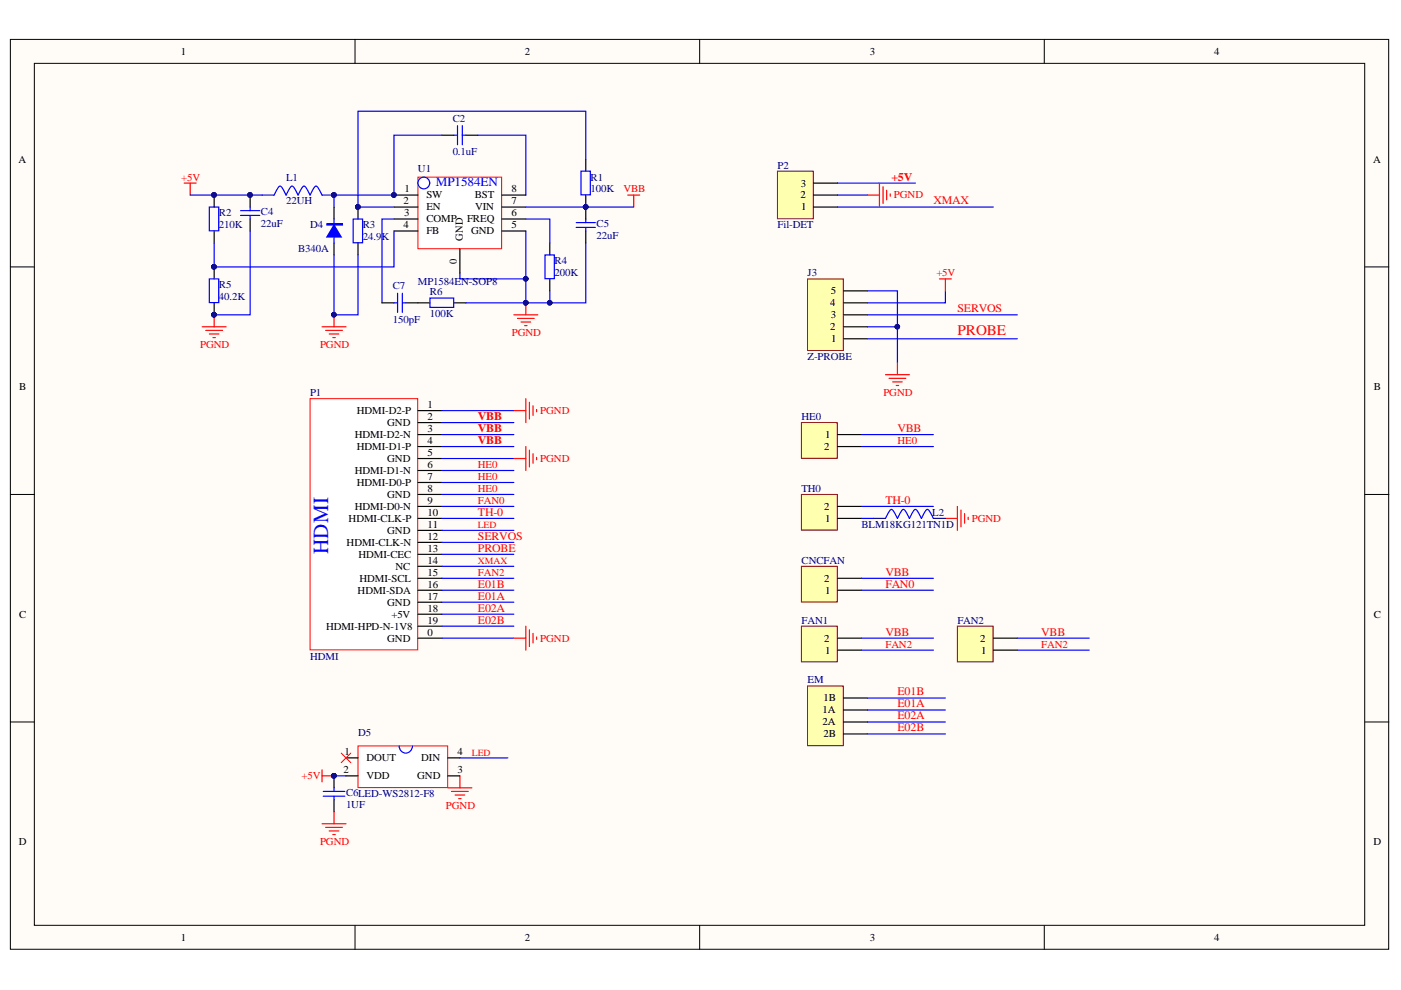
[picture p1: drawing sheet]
<svg xmlns="http://www.w3.org/2000/svg" width="297mm" height="210mm" viewBox="0 0 297 210" stroke-linecap="round" stroke-linejoin="round" font-family="sans-serif">
<g fill="#fffcf8" stroke="#000" stroke-width=".21">
<path d="M2.2 8.4h292.2v192.9h-292.2z"/>
<path d="M7.3 13.4h282v182.8h-282z"/>
</g>
<path d="M75.3 8.4v5M148.3 8.4v5M221.4 8.4v5M2.2 56.6h5.1M289.4 56.6h5.1M2.2 104.8h5.1M289.4 104.8h5.1M2.2 153.1h5.1M289.4 153.1h5.1M75.3 196.2v5.1M148.3 196.2v5.1M221.4 196.2v5.1" fill="none" stroke="#000" stroke-width=".21"/>
<path d="M93.7 28.7h2.5M98.8 28.7h2.5M45.4 41.4v2.5M45.4 49v2.5M70.8 43.9v2.5M70.8 51.5v2.6" fill="none" stroke="#000" stroke-width=".25"/>
<path d="M93.7 28.7h-10.2v12.7h-12.7v2.5M96.2 28.7h.8M97 26.6v4.1M98 26.6v4.1M98 28.7h.8M101.3 28.7h10.2v12.7M44.4 43.9h2v5h-2zM58.1 41.4a3.2 3.2 0 0 1 1.3-1.9l.4 .3 .9 1.6a3.2 3.2 0 0 1 1.3-1.9l.4 .3 .8 1.6a3.2 3.2 0 0 1 1.3-1.9l.4 .3 .8 1.6a3.2 3.2 0 0 1 1.4-1.9l.3 .3 .9 1.6M69.3 47.5h3.3v.2h-3.3zM69.3 47.6h3.3M70.8 46.4v5.1" fill="none" stroke="#00f" stroke-width=".25"/>
<g fill="#000080" stroke="#000080" stroke-width=".21">
<circle cx="45.4" cy="41.3" r=".49"/>
<circle cx="70.8" cy="41.3" r=".49"/>
<circle cx="83.5" cy="41.3" r=".48"/>
</g>
<path d="M55.6 41.4h2.5M68.3 41.4h2.5" fill="none" stroke="#0000bf" stroke-width=".25"/>
<path d="M70.8 47.7l1.5 2.5h-3z" fill="#00f"/>
<g fill="none" stroke="#00f" stroke-width=".25">
<path d="M123.2 36.3h2v5h-2zM124.2 33.7v-10.1h-48.3v20.3h7.6M40.3 41.4h15.3M44.4 59.1h2v5.1h-2zM51 45.7h4.1M51 44.7h4.1M53 49v17.8h-7.6M53 43.9v.8M53 45.7v.7M70.8 47.7l1.5 2.5h-3zM70.8 54.1v12.7h5.1v-12.7M74.9 46.4h2v5.1h-2z"/>
<path d="M83.5 49v7.6h-38.1v-5.1M83.5 46.4h-2.5v17.8M97.5 57.9v1.2h14M111.5 49v15.2h-12.7M111.5 46.4h5.1v5.1M115.6 54.1h1.9v5h-1.9zM83.5 64.2h.8M84.3 62.2v4M85.3 62.2v4M85.3 64.2h.8M91.2 63.2h5v2h-5zM116.6 61.7v2.5h-5.1"/>
</g>
<g fill="none" stroke="#f00" stroke-width=".25">
<path d="M39.1 38.8h2.5M40.3 38.8v2.6M133.1 41.4h2.5M134.4 41.4v2.5M42.9 69.3h5M43.6 70.1h3.6M44.4 70.8h2M45.2 71.6h.5M45.4 66.8v2.5M68.3 69.3h5.1M69 70.1h3.6M69.8 70.8h2"/>
<path d="M70.6 71.6h.5M70.8 66.8v2.5M108.9 66.8h5.1M109.7 67.5h3.6M110.5 68.3h2M111.2 69h.5M111.5 64.2v2.6"/>
</g>
<g fill="#000080" stroke="#000080" stroke-width=".21">
<circle cx="70.8" cy="66.7" r=".49"/>
<circle cx="53" cy="41.3" r=".48"/>
<circle cx="45.4" cy="66.7" r=".49"/>
<circle cx="45.4" cy="41.3" r=".49"/>
<circle cx="45.4" cy="56.6" r=".49"/>
<circle cx="124.2" cy="43.9" r=".48"/>
<circle cx="75.9" cy="43.9" r=".49"/>
<circle cx="111.5" cy="64.2" r=".48"/>
<circle cx="111.5" cy="59.1" r=".48"/>
<circle cx="116.5" cy="64.2" r=".48"/>
</g>
<g fill="none" stroke="#000" stroke-width=".25">
<path d="M124.2 33.7v2.6M45.4 56.6v2.5M53 41.4v2.5M53 46.4v2.6M75.9 43.9v2.5M75.9 51.5v2.6M116.6 51.5v2.6M116.6 59.1v2.6M124.2 41.4v2.5M45.4 64.2v2.6M81 64.2h2.5M86.1 64.2h5.1"/>
<path d="M96.2 64.2h2.6"/>
</g>
<path d="M88.6 37.6h17.8v15.1h-17.8z" fill="#fff" stroke="#f00" stroke-width=".21"/>
<path d="M83.5 41.4h5.1M83.5 43.9h5.1M83.5 46.4h5.1M83.5 49h5.1M97.5 52.8v5.1M106.4 41.4h5.1M106.4 43.9h5.1M106.4 46.4h5.1M106.4 49h5.1M124.2 43.9v2.5M124.2 49v2.5" fill="none" stroke="#000" stroke-width=".25"/>
<g fill="#000080" stroke="#000080" stroke-width=".21">
<circle cx="83.5" cy="41.3" r=".48"/>
<circle cx="124.2" cy="43.9" r=".48"/>
<circle cx="116.5" cy="64.2" r=".48"/>
</g>
<g fill="none" stroke="#00f" stroke-width=".25">
<path d="M111.5 43.9h22.9M122.2 48.2h4M122.2 47.2h4M124.2 51.5v12.7h-7.6M124.2 46.4v.8M124.2 48.2v.8"/>
<circle cx="89.9" cy="38.8" r="1.24"/>
</g>
<path d="M169.9 89.6h7.6v7.6h-7.6z" fill="#ffffb0" stroke="#800000" stroke-width=".21"/>
<path d="M177.6 92.1h5M177.6 94.7h5" fill="none" stroke="#000" stroke-width=".25"/>
<path d="M169.9 104.8h7.6v7.6h-7.6z" fill="#ffffb0" stroke="#800000" stroke-width=".21"/>
<path d="M177.6 109.9h5M177.6 107.4h5" fill="none" stroke="#000" stroke-width=".25"/>
<path d="M169.9 120.1h7.6v7.5h-7.6z" fill="#ffffb0" stroke="#800000" stroke-width=".21"/>
<path d="M177.6 125.1h5M177.6 122.6h5" fill="none" stroke="#000" stroke-width=".25"/>
<path d="M169.9 132.8h7.6v7.5h-7.6z" fill="#ffffb0" stroke="#800000" stroke-width=".21"/>
<path d="M177.6 137.8h5M177.6 135.3h5" fill="none" stroke="#000" stroke-width=".25"/>
<path d="M183.9 69.3h6.4M182.6 92.1h15.3M182.6 94.7h15.3M182.6 107.4h15.3M182.6 109.9h2.6M182.6 122.6h15.3M182.6 125.1h15.3M182.6 135.3h15.3M182.6 137.8h15.3" fill="none" stroke="#00f" stroke-width=".25"/>
<path d="M200.4 109.9h2.6M203 107.4v5.1M203.7 108.1v3.6M204.5 108.9v2M205.3 109.7v.5" fill="none" stroke="#f00" stroke-width=".25"/>
<circle cx="190.2" cy="69.3" r=".48" fill="#000080" stroke="#000080" stroke-width=".21"/>
<path d="M171.2 59.1h7.6v15.2h-7.6z" fill="#ffffb0" stroke="#800000" stroke-width=".21"/>
<path d="M178.8 71.8h5.1M178.8 69.3h5.1M178.8 66.8h5.1M178.8 64.2h5.1M178.8 61.7h5.1" fill="none" stroke="#000" stroke-width=".25"/>
<path d="M177.6 38.8h16.5M177.6 41.4h6.3M177.6 43.9h33M183.9 61.7h6.4v15.2M183.9 66.8h31.8M183.9 71.8h31.8M200.4 61.7v2.5h-16.5M187.7 109.9a3.2 3.2 0 0 1 1.4-1.9l.3 .4 .9 1.5a3.2 3.2 0 0 1 1.3-1.9l.4 .4 .8 1.5a3.2 3.2 0 0 1 1.3-1.9l.4 .4 .9 1.5a3.2 3.2 0 0 1 1.3-1.9l.4 .4 .8 1.5" fill="none" stroke="#00f" stroke-width=".25"/>
<circle cx="190.2" cy="69.3" r=".48" fill="#000080" stroke="#000080" stroke-width=".21"/>
<path d="M186.5 38.8v5.1M187.2 39.6v3.5M183.9 41.4h2.6M188 40.3v2.1M188.7 41.1v.5M199.2 59.1h2.5M200.4 59.1v2.6M187.7 79.4h5.1M190.3 76.9v2.5M188.5 80.2h3.6M189.3 81h2M190 81.7h.5" fill="none" stroke="#f00" stroke-width=".25"/>
<path d="M185.2 109.9h2.5M197.9 109.9h2.5" fill="none" stroke="#0000bf" stroke-width=".25"/>
<path d="M171.2 145.5h7.6v12.6h-7.6z" fill="#ffffb0" stroke="#800000" stroke-width=".21"/>
<path d="M178.8 155.6h5.1M178.8 153.1h5.1M178.8 150.5h5.1M178.8 148h5.1" fill="none" stroke="#000" stroke-width=".25"/>
<path d="M183.9 155.6h16.5M183.9 153.1h16.5M183.9 150.5h16.5M183.9 148h16.5" fill="none" stroke="#00f" stroke-width=".25"/>
<path d="M65.7 84.5h22.9v53.3h-22.9z" fill="#fff" stroke="#f00" stroke-width=".21"/>
<g fill="none" stroke="#000" stroke-width=".25">
<path d="M88.6 87.1h5.1M88.6 89.6h5.1M88.6 92.1h5.1M88.6 94.7h5.1M88.6 97.2h5.1M88.6 99.8h5.1M88.6 102.3h5.1M88.6 104.8h5.1M88.6 107.4h5.1M88.6 109.9h5.1M88.6 112.5h5.1M88.6 115h5.1"/>
<path d="M88.6 117.5h5.1M88.6 120.1h5.1M88.6 122.6h5.1M88.6 125.1h5.1M88.6 127.7h5.1M88.6 130.2h5.1M88.6 132.8h5.1M88.6 135.3h5.1M70.8 164.5v2.5M70.8 169.6v2.5"/>
</g>
<g fill="none" stroke="#00f" stroke-width=".25">
<path d="M93.7 87.1h15.2M93.7 89.6h15.2M93.7 92.1h15.2M93.7 94.7h15.2M93.7 97.2h15.2M93.7 99.8h15.2M93.7 104.8h15.2M93.7 107.4h15.2M93.7 109.9h15.2M93.7 102.3h15.2M93.7 112.5h15.2M93.7 115h15.2"/>
<path d="M93.7 117.5h15.2M93.7 120.1h15.2M93.7 122.6h15.2M93.7 130.2h15.2M93.7 132.8h15.2M93.7 135.3h15.2M93.7 127.7h15.2M93.7 125.1h15.2M68.5 168.8h4.6M68.5 167.8h4.6M70.8 167v.8M70.8 168.8v.8"/>
<path d="M70.8 164.5h2.6M97.5 160.7h10.2"/>
</g>
<g fill="none" stroke="#f00" stroke-width=".25">
<path d="M108.9 97.2h2.6M108.9 87.1h2.6M111.5 84.5v5.1M111.5 94.7v5.1M112.2 85.3v3.5M112.2 95.4v3.6M113 86v2.1M113 96.2v2M113.8 86.8v.5M113.8 97v.5M108.9 135.3h2.6M111.5 132.8v5"/>
<path d="M112.2 133.5v3.6M113 134.3v2M113.8 135v.6M68.3 174.7h5.1M68.3 163.2v2.6M68.3 164.5h2.5M69 175.4h3.6M69.8 176.2h2M70.6 176.9h.5M70.8 172.1v2.6M95 167h5M95.7 167.8h3.6"/>
<path d="M96.5 168.6h2M97.3 169.3h.5M97.5 164.5v2.5"/>
</g>
<circle cx="70.8" cy="164.5" r=".49" fill="#000080" stroke="#000080" stroke-width=".21"/>
<path d="M164.8 36.3h7.6v10.1h-7.6z" fill="#ffffb0" stroke="#800000" stroke-width=".21"/>
<path d="M172.5 38.8h5.1M172.5 43.9h5.1M172.5 41.4h5.1" fill="none" stroke="#000" stroke-width=".25"/>
<path d="M75.9 158.2h19v8.8h-19z" fill="#fff" stroke="#f00" stroke-width=".21"/>
<path d="M73.4 160.7h2.5M73.4 164.5h2.5M95 160.7h2.5M95 164.5h2.5" fill="none" stroke="#000" stroke-width=".25"/>
<path d="M87.4 158.2a1.41 1.41 0 0 1-1.4 1.5 1.41 1.41 0 0 1-1.4-1.5" fill="none" stroke="#00f" stroke-width=".25"/>
<path d="M72.3 159.7l2.1 2M74.4 159.7l-2.1 2" fill="none" stroke="#f00" stroke-width=".21"/>
<path d="M203 132.8h7.6v7.5h-7.6z" fill="#ffffb0" stroke="#800000" stroke-width=".21"/>
<path d="M210.6 137.8h5.1M210.6 135.3h5.1" fill="none" stroke="#000" stroke-width=".25"/>
<path d="M215.7 135.3h15.2M215.7 137.8h15.2" fill="none" stroke="#00f" stroke-width=".25"/>
<text font-size="4.6" fill="#00f" x="69.6" y="117.5" transform="rotate(-90 69.6 117.5)">HDMI</text>
<text font-size="3.1" fill="#f00" x="203" y="71.1">PROBE</text>
<text font-size="2.7" fill="#00f" x="92.4" y="39.5">MP1584EN</text>
<g font-size="2.5" fill="#f00">
<text x="189" y="38.3">+5V</text>
<text x="197.9" y="43.4">XMAX</text>
<text x="203" y="66.2">SERVOS</text>
<text x="101.3" y="89.1">VBB</text>
<text x="101.3" y="91.6">VBB</text>
<text x="101.3" y="94.1">VBB</text>
<text x="190.3" y="91.6">VBB</text>
<text x="187.7" y="106.8">TH-0</text>
<text x="101.3" y="109.4">TH-0</text>
<text x="101.3" y="117">PROBE</text>
<text x="101.3" y="114.4">SERVOS</text>
<text x="101.3" y="124.6">E01B</text>
<text x="187.7" y="122.1">VBB</text>
<text x="187.7" y="124.6">FAN0</text>
<text x="101.3" y="129.7">E02A</text>
<text x="101.3" y="127.1">E01A</text>
<text x="101.3" y="132.2">E02B</text>
<text x="187.7" y="134.8">VBB</text>
<text x="220.8" y="134.8">VBB</text>
<text x="190.3" y="150">E01A</text>
<text x="190.3" y="147.5">E01B</text>
<text x="190.3" y="152.5">E02A</text>
<text x="190.3" y="155.1">E02B</text>
</g>
<g font-size="2.3">
<text x="98.1" y="51" transform="rotate(-90 98.1 51)">GND</text>
<text x="96.9" y="55.9" transform="rotate(-90 96.9 55.9)">0</text>
</g>
<g font-size="2.2">
<text x="38.3" y="11.6">1</text>
<text x="111.3" y="11.6">2</text>
<text x="184.5" y="11.6">3</text>
<text x="257.4" y="11.6">4</text>
<text x="4" y="34.5">A</text>
<text x="291.1" y="34.5">A</text>
<text x="85.8" y="40.8">1</text>
<text x="108.4" y="40.8">8</text>
<text x="169.8" y="39.5">3</text>
<text x="85.6" y="43.4">2</text>
<text x="85.7" y="45.9">3</text>
<text x="90.4" y="42.1">SW</text>
<text x="90.4" y="44.6">EN</text>
<text x="90.4" y="47.2">COMP</text>
<text x="99" y="47.2">FREQ</text>
<text x="100.7" y="42.1">BST</text>
<text x="100.8" y="44.6">VIN</text>
<text x="108.4" y="45.9">6</text>
<text x="108.4" y="43.4">7</text>
<text x="169.7" y="42.1">2</text>
<text x="169.9" y="44.6">1</text>
<text x="85.6" y="48.4">4</text>
<text x="90.4" y="49.7">FB</text>
<text x="99.9" y="49.7">GND</text>
<text x="108.4" y="48.4">5</text>
<text x="176" y="64.9">4</text>
<text x="176.1" y="62.4">5</text>
<text x="176" y="70">2</text>
<text x="176.2" y="67.5">3</text>
<text x="176.2" y="72.6">1</text>
<text x="4.1" y="82.7">B</text>
<text x="291.3" y="82.7">B</text>
<text x="75.7" y="87.8">HDMI-D2-P</text>
<text x="90.6" y="86.5">1</text>
<text x="90.6" y="89.1">2</text>
<text x="75.2" y="92.9">HDMI-D2-N</text>
<text x="75.7" y="95.4">HDMI-D1-P</text>
<text x="82.1" y="90.3">GND</text>
<text x="90.6" y="91.6">3</text>
<text x="90.6" y="94.1">4</text>
<text x="174.8" y="95.4">2</text>
<text x="175" y="92.9">1</text>
<text x="75.2" y="100.5">HDMI-D1-N</text>
<text x="82.1" y="97.9">GND</text>
<text x="90.6" y="96.7">5</text>
<text x="90.6" y="99.2">6</text>
<text x="90.6" y="101.7">7</text>
<text x="75.7" y="103">HDMI-D0-P</text>
<text x="82.1" y="105.6">GND</text>
<text x="90.6" y="104.3">8</text>
<text x="90.6" y="106.8">9</text>
<text x="73.9" y="110.6">HDMI-CLK-P</text>
<text x="75.2" y="108.1">HDMI-D0-N</text>
<text x="82.1" y="113.2">GND</text>
<text x="90.6" y="109.4">10</text>
<text x="90.6" y="111.9">11</text>
<text x="174.8" y="108.1">2</text>
<text x="175" y="110.6">1</text>
<text x="73.5" y="115.7">HDMI-CLK-N</text>
<text x="76" y="118.3">HDMI-CEC</text>
<text x="90.6" y="114.4">12</text>
<text x="90.6" y="117">13</text>
<text x="90.6" y="119.5">14</text>
<text x="75.8" y="125.9">HDMI-SDA</text>
<text x="76.2" y="123.3">HDMI-SCL</text>
<text x="83.8" y="120.8">NC</text>
<text x="90.6" y="122.1">15</text>
<text x="90.6" y="124.6">16</text>
<text x="174.8" y="123.3">2</text>
<text x="175" y="125.9">1</text>
<text x="4.1" y="130.9">C</text>
<text x="82.1" y="128.4">GND</text>
<text x="83" y="130.9">+5V</text>
<text x="90.6" y="127.1">17</text>
<text x="90.6" y="129.7">18</text>
<text x="291.3" y="130.9">C</text>
<text x="69.1" y="133.5">HDMI-HPD-N-1V8</text>
<text x="82.1" y="136">GND</text>
<text x="90.6" y="132.2">19</text>
<text x="90.6" y="134.8">0</text>
<text x="174.8" y="136">2</text>
<text x="207.8" y="136">2</text>
<text x="175" y="138.6">1</text>
<text x="208" y="138.6">1</text>
<text x="174.6" y="148.7">1B</text>
<text x="174.4" y="153.8">2A</text>
<text x="174.4" y="151.3">1A</text>
<text x="73.1" y="160.1">1</text>
<text x="77.7" y="161.4">DOUT</text>
<text x="89.3" y="161.4">DIN</text>
<text x="97" y="160.1">4</text>
<text x="174.6" y="156.3">2B</text>
<text x="72.9" y="164">2</text>
<text x="77.7" y="165.2">VDD</text>
<text x="88.4" y="165.2">GND</text>
<text x="97" y="164">3</text>
<text x="4" y="179.2">D</text>
<text x="291.2" y="179.2">D</text>
<text x="38.3" y="199.5">1</text>
<text x="111.3" y="199.5">2</text>
<text x="184.5" y="199.5">3</text>
<text x="257.4" y="199.5">4</text>
</g>
<g font-size="2.2" fill="#000080">
<text x="96" y="25.8">C2</text>
<text x="96" y="32.9">0.1uF</text>
<text x="164.9" y="35.7">P2</text>
<text x="60.7" y="38.3">L1</text>
<text x="88.6" y="36.5">U1</text>
<text x="125.2" y="38.3">R1</text>
<text x="125.2" y="40.8">100K</text>
<text x="46.4" y="45.9">R2</text>
<text x="55.3" y="45.6">C4</text>
<text x="60.7" y="43.4">22UH</text>
<text x="46.4" y="48.4">210K</text>
<text x="55.3" y="48.2">22uF</text>
<text x="63.2" y="53.5">B340A</text>
<text x="65.7" y="48.4">D4</text>
<text x="76.9" y="48.4">R3</text>
<text x="76.9" y="51">24.9K</text>
<text x="126.5" y="50.7">22uF</text>
<text x="126.5" y="48.2">C5</text>
<text x="164.9" y="48.4">Fil-DET</text>
<text x="117.6" y="56">R4</text>
<text x="117.6" y="58.6">200K</text>
<text x="171.2" y="58.6">J3</text>
<text x="46.4" y="61.1">R5</text>
<text x="46.4" y="63.7">40.2K</text>
<text x="83.3" y="61.4">C7</text>
<text x="88.6" y="60.4">MP1584EN-SOP8</text>
<text x="91.2" y="62.6">R6</text>
<text x="83.3" y="68.5">150pF</text>
<text x="91.2" y="67.2">100K</text>
<text x="171.2" y="76.4">Z-PROBE</text>
<text x="65.7" y="84">P1</text>
<text x="169.9" y="89.1">HE0</text>
<text x="169.9" y="104.3">TH0</text>
<text x="182.6" y="111.9">BLM18KG121TN1D</text>
<text x="197.6" y="109.4">L2</text>
<text x="169.9" y="119.5">CNCFAN</text>
<text x="169.9" y="132.2">FAN1</text>
<text x="203" y="132.2">FAN2</text>
<text x="65.7" y="139.8">HDMI</text>
<text x="171.2" y="144.9">EM</text>
<text x="75.9" y="156">D5</text>
<text x="73.4" y="168.8">C6LED-WS2812-F8</text>
<text x="73.4" y="171.3">1UF</text>
</g>
<g font-size="2.2" fill="#f00">
<text x="38.4" y="38.3">+5V</text>
<text x="132.2" y="40.8">VBB</text>
<text x="189.5" y="42.1">PGND</text>
<text x="198.5" y="58.6">+5V</text>
<text x="108.5" y="71.3">PGND</text>
<text x="42.4" y="73.8">PGND</text>
<text x="67.8" y="73.8">PGND</text>
<text x="187.3" y="84">PGND</text>
<text x="114.5" y="87.8">PGND</text>
<text x="190.3" y="94.1">HE0</text>
<text x="101.3" y="101.7">HE0</text>
<text x="101.3" y="99.2">HE0</text>
<text x="114.5" y="97.9">PGND</text>
<text x="101.3" y="104.3">HE0</text>
<text x="101.3" y="106.8">FAN0</text>
<text x="206" y="110.6">PGND</text>
<text x="101.3" y="122.1">FAN2</text>
<text x="114.5" y="136">PGND</text>
<text x="187.7" y="137.3">FAN2</text>
<text x="220.8" y="137.3">FAN2</text>
<text x="63.9" y="165.2">+5V</text>
<text x="94.5" y="171.6">PGND</text>
<text x="67.8" y="179.2">PGND</text>
</g>
<g font-size="2" fill="#f00">
<text x="101.3" y="112">LED</text>
<text x="101.3" y="119.6">XMAX</text>
<text x="100" y="160.2">LED</text>
</g>
</svg>
